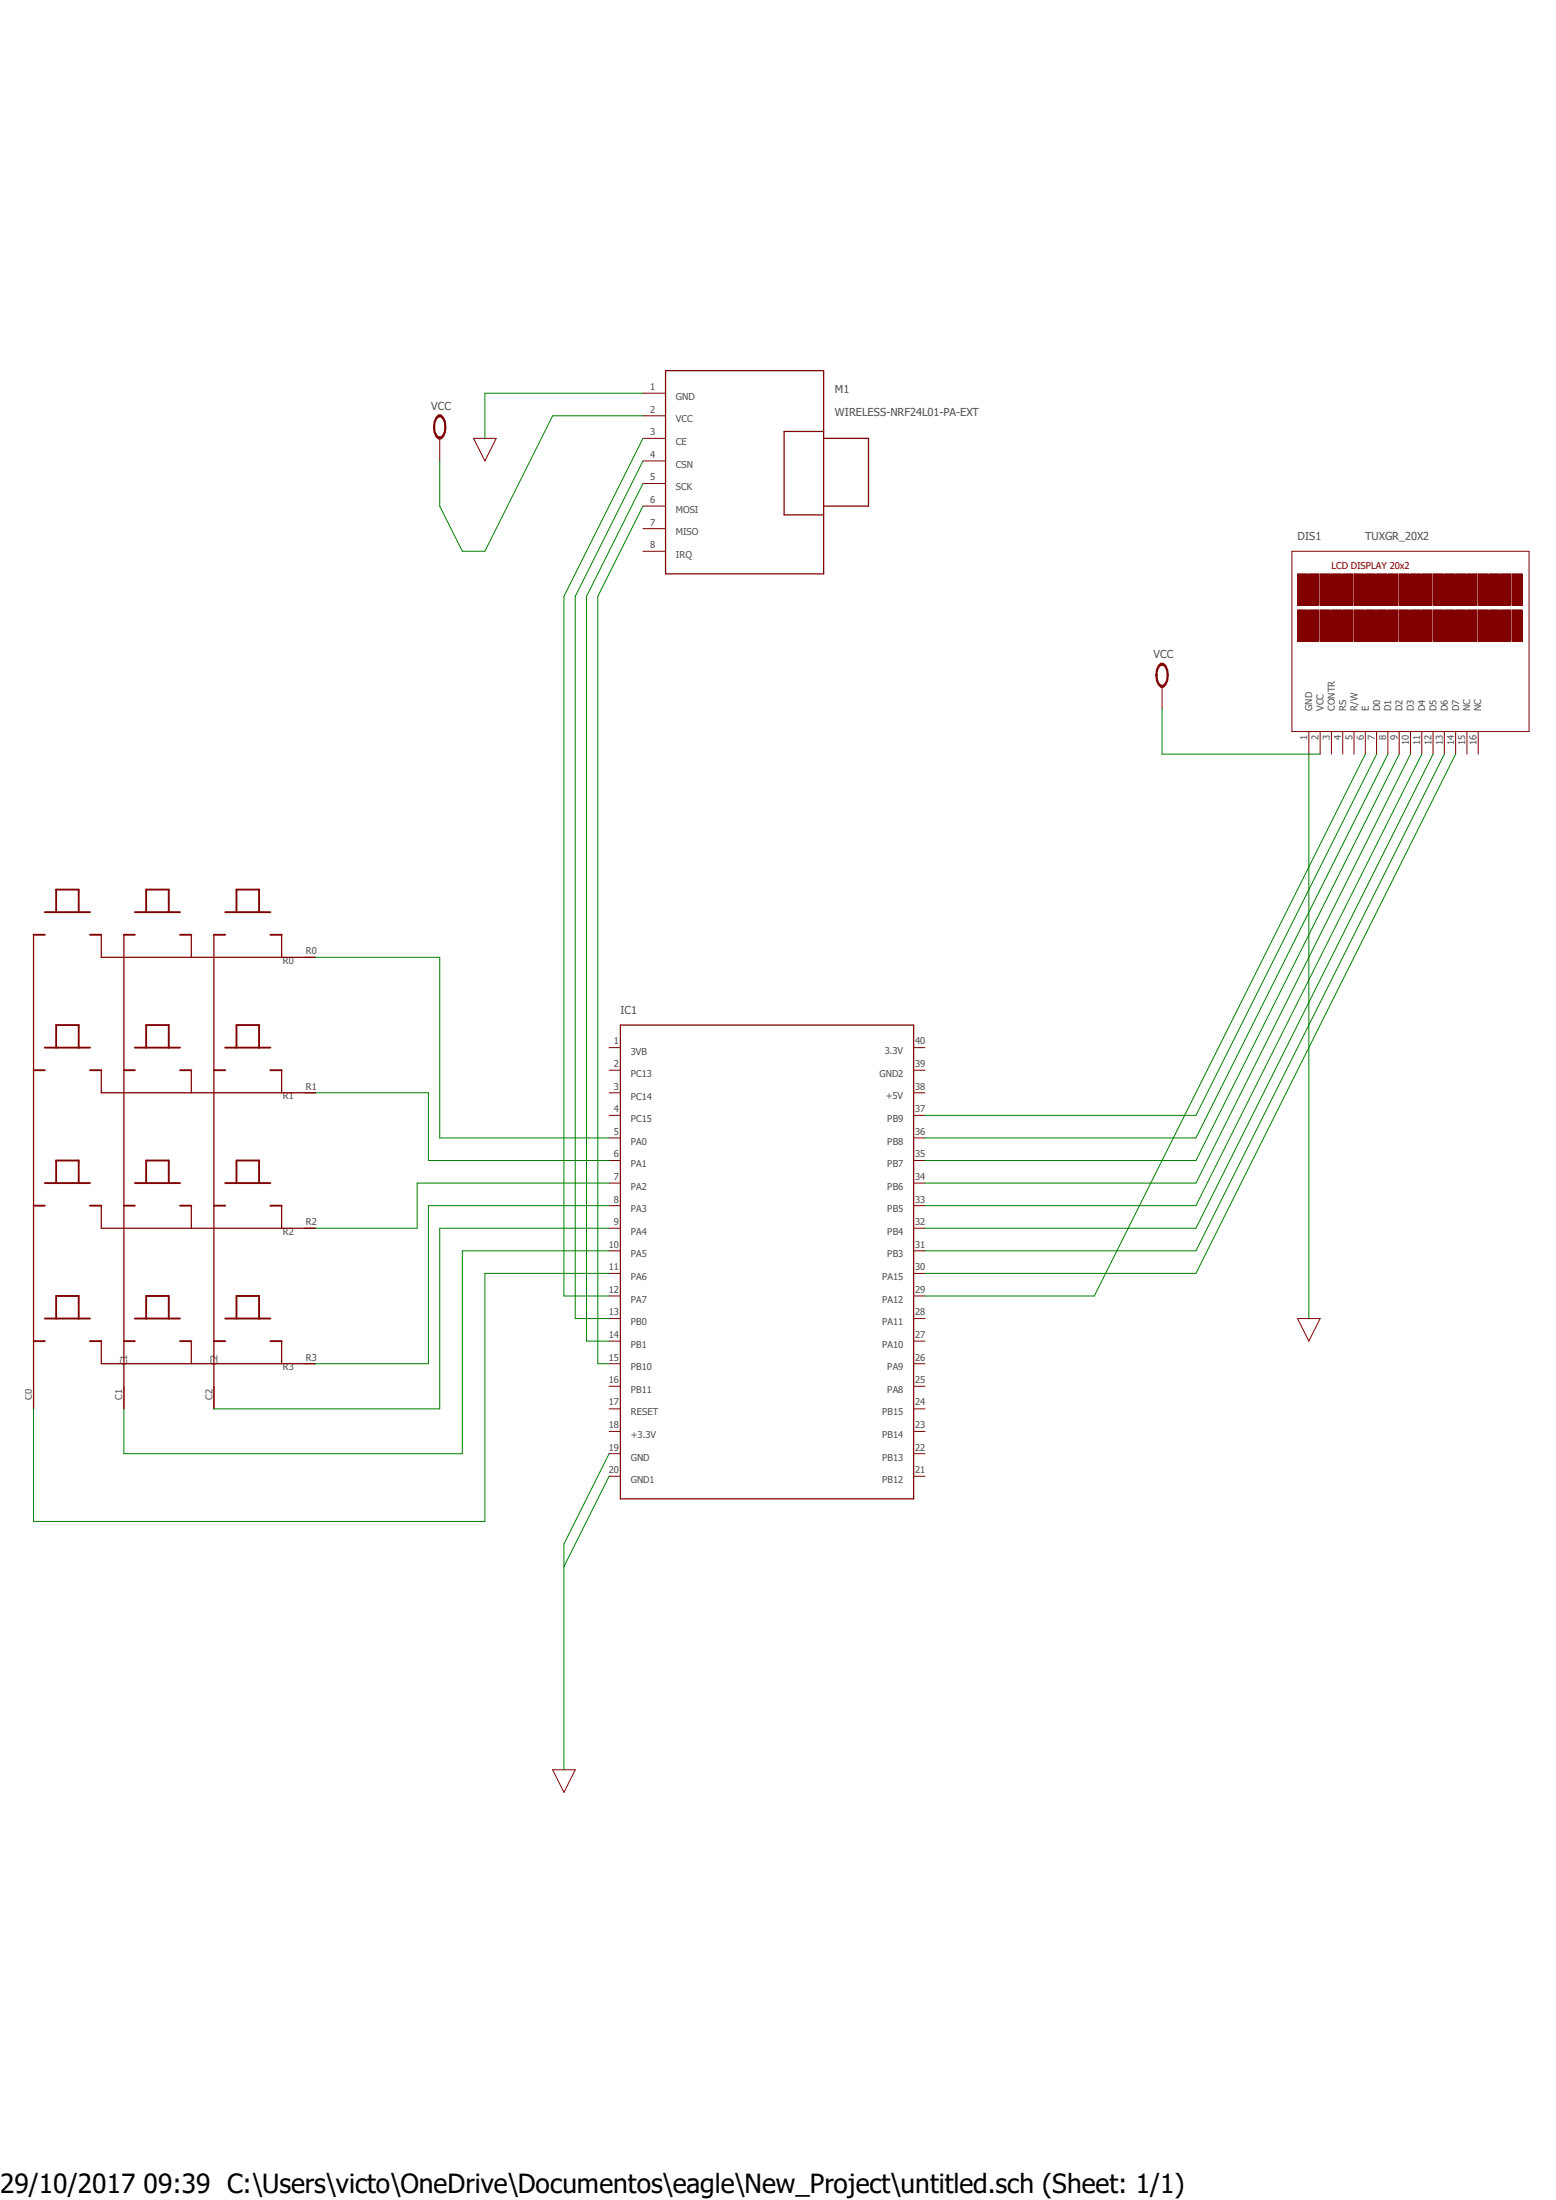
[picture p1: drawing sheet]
<svg xmlns="http://www.w3.org/2000/svg" width="210mm" height="297mm" viewBox="0 0 210 297" stroke-linecap="round" stroke-linejoin="round" font-family="sans-serif">
<path d="M3.4 49.9l203.1 192.2M206.5 49.9l-203.1 192.2" fill="none" stroke="#fff" stroke-width=".13"/>
<g fill="none" stroke="#800000" stroke-width=".17">
<path d="M89.8 50h21.4v27.5h-21.4zM111.2 59.2h6v9.1h-6M111.2 58.3h-5.4v11.2h5.4M4.5 126.2v64M13.7 126.2v3h28.9M16.7 126.2v64M25.8 126.2v3M28.9 126.2v64M38 126.2v3M83.7 138.4h39.6v64h-39.6zM13.7 144.5v3h28.9M25.8 144.5v3"/>
<path d="M38 144.5v3M13.7 162.8v3h28.9M25.8 162.8v3M38 162.8v3M13.7 181.1v3h28.9M25.8 181.1v3M38 181.1v3"/>
</g>
<g fill="none" stroke="#800000" stroke-width=".13">
<path d="M86.8 53.1h3M86.8 56.1h3M86.8 59.2h3M86.8 62.2h3M86.8 65.3h3M86.8 68.3h3M86.8 71.4h3M86.8 74.4h3M174.4 74.4h32v24.4h-32zM41.1 129.2h1.5M41.1 147.5h1.5M82.2 159.7h1.5"/>
<path d="M82.2 156.7h1.5M82.2 153.6h1.5M82.2 150.6h1.5M82.2 147.5h1.5M82.2 144.5h1.5M82.2 141.4h1.5M123.3 159.7h1.5M123.3 156.7h1.5M123.3 153.6h1.5M123.3 150.6h1.5M123.3 147.5h1.5M123.3 144.5h1.5"/>
<path d="M123.3 141.4h1.5M41.1 165.8h1.5M82.2 178h1.5M82.2 175h1.5M82.2 171.9h1.5M82.2 162.8h1.5M82.2 165.8h1.5M82.2 168.9h1.5M123.3 178h1.5M123.3 175h1.5M123.3 171.9h1.5M123.3 162.8h1.5"/>
<path d="M123.3 165.8h1.5M123.3 168.9h1.5M4.5 187.2v3M16.7 187.2v3M28.9 187.2v3M41.1 184.1h1.5M82.2 184.1h1.5M82.2 181.1h1.5M82.2 187.2h1.5M82.2 190.2h1.5M82.2 193.3h1.5M82.2 196.3h1.5"/>
<path d="M82.2 199.3h1.5M123.3 184.1h1.5M123.3 181.1h1.5M123.3 187.2h1.5M123.3 190.2h1.5M123.3 193.3h1.5M123.3 196.3h1.5M123.3 199.3h1.5"/>
</g>
<g fill="none" stroke="#800000" stroke-width=".25">
<path d="M4.5 126.2h1.6M6.1 123.1h6M7.6 123.1v-3h3v3M12.1 126.2h1.6M16.7 126.2h1.5M18.2 123.1h6.1M19.7 123.1v-3h3.1v3M24.3 126.2h1.5M28.9 126.2h1.5M30.4 123.1h6.1M31.9 123.1v-3h3.1v3M36.5 126.2h1.5"/>
<path d="M4.5 144.5h1.6M6.1 141.4h6M6.1 159.7h6M7.6 141.4v-3h3v3M7.6 159.7v-3h3v3M12.1 144.5h1.6M16.7 144.5h1.5M18.2 141.4h6.1M18.2 159.7h6.1M19.7 141.4v-3h3.1v3M19.7 159.7v-3h3.1v3M24.3 144.5h1.5"/>
<path d="M28.9 144.5h1.5M30.4 141.4h6.1M30.4 159.7h6.1M31.9 141.4v-3h3.1v3M31.9 159.7v-3h3.1v3M36.5 144.5h1.5M4.5 162.8h1.6M6.1 178h6M7.6 178v-3h3v3M12.1 162.8h1.6M16.7 162.8h1.5M18.2 178h6.1"/>
<path d="M19.7 178v-3h3.1v3M24.3 162.8h1.5M28.9 162.8h1.5M30.4 178h6.1M31.9 178v-3h3.1v3M36.5 162.8h1.5M4.5 181.1h1.6M12.1 181.1h1.6M16.7 181.1h1.5M24.3 181.1h1.5M28.9 181.1h1.5M36.5 181.1h1.5"/>
</g>
<path d="M175.1 77.5h1.4v4.2h-1.4z" fill-rule="evenodd" fill="#800000"/>
<path d="M175.1 77.5h1.4v4.2h-1.4z" fill="none" stroke="#800000" stroke-width=".13"/>
<path d="M175.1 82.3h1.4v4.3h-1.4z" fill-rule="evenodd" fill="#800000"/>
<path d="M175.1 82.3h1.4v4.3h-1.4z" fill="none" stroke="#800000" stroke-width=".13"/>
<path d="M176.7 77.5h1.3v4.2h-1.3z" fill-rule="evenodd" fill="#800000"/>
<path d="M176.7 77.5h1.3v4.2h-1.3z" fill="none" stroke="#800000" stroke-width=".13"/>
<path d="M176.7 82.3h1.3v4.3h-1.3z" fill-rule="evenodd" fill="#800000"/>
<path d="M176.7 82.3h1.3v4.3h-1.3z" fill="none" stroke="#800000" stroke-width=".13"/>
<path d="M178.2 77.5h1.3v4.2h-1.3z" fill-rule="evenodd" fill="#800000"/>
<path d="M178.2 77.5h1.3v4.2h-1.3z" fill="none" stroke="#800000" stroke-width=".13"/>
<path d="M178.2 82.3h1.3v4.3h-1.3z" fill-rule="evenodd" fill="#800000"/>
<path d="M178.2 82.3h1.3v4.3h-1.3z" fill="none" stroke="#800000" stroke-width=".13"/>
<path d="M179.7 77.5h1.4v4.2h-1.4z" fill-rule="evenodd" fill="#800000"/>
<path d="M179.7 77.5h1.4v4.2h-1.4z" fill="none" stroke="#800000" stroke-width=".13"/>
<path d="M179.7 82.3h1.4v4.3h-1.4z" fill-rule="evenodd" fill="#800000"/>
<path d="M179.7 82.3h1.4v4.3h-1.4z" fill="none" stroke="#800000" stroke-width=".13"/>
<path d="M181.2 77.5h1.4v4.2h-1.4z" fill-rule="evenodd" fill="#800000"/>
<path d="M181.2 77.5h1.4v4.2h-1.4z" fill="none" stroke="#800000" stroke-width=".13"/>
<path d="M181.2 82.3h1.4v4.3h-1.4z" fill-rule="evenodd" fill="#800000"/>
<path d="M181.2 82.3h1.4v4.3h-1.4z" fill="none" stroke="#800000" stroke-width=".13"/>
<path d="M182.8 77.5h1.3v4.2h-1.3z" fill-rule="evenodd" fill="#800000"/>
<path d="M182.8 77.5h1.3v4.2h-1.3z" fill="none" stroke="#800000" stroke-width=".13"/>
<path d="M182.8 82.3h1.3v4.3h-1.3z" fill-rule="evenodd" fill="#800000"/>
<path d="M182.8 82.3h1.3v4.3h-1.3z" fill="none" stroke="#800000" stroke-width=".13"/>
<path d="M184.3 77.5h1.3v4.2h-1.3z" fill-rule="evenodd" fill="#800000"/>
<path d="M184.3 77.5h1.3v4.2h-1.3z" fill="none" stroke="#800000" stroke-width=".13"/>
<path d="M184.3 82.3h1.3v4.3h-1.3z" fill-rule="evenodd" fill="#800000"/>
<path d="M184.3 82.3h1.3v4.3h-1.3z" fill="none" stroke="#800000" stroke-width=".13"/>
<path d="M185.8 77.5h1.4v4.2h-1.4z" fill-rule="evenodd" fill="#800000"/>
<path d="M185.8 77.5h1.4v4.2h-1.4z" fill="none" stroke="#800000" stroke-width=".13"/>
<path d="M185.8 82.3h1.4v4.3h-1.4z" fill-rule="evenodd" fill="#800000"/>
<path d="M185.8 82.3h1.4v4.3h-1.4z" fill="none" stroke="#800000" stroke-width=".13"/>
<path d="M187.3 77.5h1.4v4.2h-1.4z" fill-rule="evenodd" fill="#800000"/>
<path d="M187.3 77.5h1.4v4.2h-1.4z" fill="none" stroke="#800000" stroke-width=".13"/>
<path d="M187.3 82.3h1.4v4.3h-1.4z" fill-rule="evenodd" fill="#800000"/>
<path d="M187.3 82.3h1.4v4.3h-1.4z" fill="none" stroke="#800000" stroke-width=".13"/>
<path d="M188.8 77.5h1.4v4.2h-1.4z" fill-rule="evenodd" fill="#800000"/>
<path d="M188.8 77.5h1.4v4.2h-1.4z" fill="none" stroke="#800000" stroke-width=".13"/>
<path d="M188.8 82.3h1.4v4.3h-1.4z" fill-rule="evenodd" fill="#800000"/>
<path d="M188.8 82.3h1.4v4.3h-1.4z" fill="none" stroke="#800000" stroke-width=".13"/>
<path d="M190.4 77.5h1.3v4.2h-1.3z" fill-rule="evenodd" fill="#800000"/>
<path d="M190.4 77.5h1.3v4.2h-1.3z" fill="none" stroke="#800000" stroke-width=".13"/>
<path d="M190.4 82.3h1.3v4.3h-1.3z" fill-rule="evenodd" fill="#800000"/>
<path d="M190.4 82.3h1.3v4.3h-1.3z" fill="none" stroke="#800000" stroke-width=".13"/>
<path d="M191.9 77.5h1.4v4.2h-1.4z" fill-rule="evenodd" fill="#800000"/>
<path d="M191.9 77.5h1.4v4.2h-1.4z" fill="none" stroke="#800000" stroke-width=".13"/>
<path d="M191.9 82.3h1.4v4.3h-1.4z" fill-rule="evenodd" fill="#800000"/>
<path d="M191.9 82.3h1.4v4.3h-1.4z" fill="none" stroke="#800000" stroke-width=".13"/>
<path d="M193.4 77.5h1.4v4.2h-1.4z" fill-rule="evenodd" fill="#800000"/>
<path d="M193.4 77.5h1.4v4.2h-1.4z" fill="none" stroke="#800000" stroke-width=".13"/>
<path d="M193.4 82.3h1.4v4.3h-1.4z" fill-rule="evenodd" fill="#800000"/>
<path d="M193.4 82.3h1.4v4.3h-1.4z" fill="none" stroke="#800000" stroke-width=".13"/>
<path d="M194.9 77.5h1.4v4.2h-1.4z" fill-rule="evenodd" fill="#800000"/>
<path d="M194.9 77.5h1.4v4.2h-1.4z" fill="none" stroke="#800000" stroke-width=".13"/>
<path d="M194.9 82.3h1.4v4.3h-1.4z" fill-rule="evenodd" fill="#800000"/>
<path d="M194.9 82.3h1.4v4.3h-1.4z" fill="none" stroke="#800000" stroke-width=".13"/>
<path d="M196.5 77.5h1.3v4.2h-1.3z" fill-rule="evenodd" fill="#800000"/>
<path d="M196.5 77.5h1.3v4.2h-1.3z" fill="none" stroke="#800000" stroke-width=".13"/>
<path d="M196.5 82.3h1.3v4.3h-1.3z" fill-rule="evenodd" fill="#800000"/>
<path d="M196.5 82.3h1.3v4.3h-1.3z" fill="none" stroke="#800000" stroke-width=".13"/>
<path d="M198 77.5h1.3v4.2h-1.3z" fill-rule="evenodd" fill="#800000"/>
<path d="M198 77.5h1.3v4.2h-1.3z" fill="none" stroke="#800000" stroke-width=".13"/>
<path d="M198 82.3h1.3v4.3h-1.3z" fill-rule="evenodd" fill="#800000"/>
<path d="M198 82.3h1.3v4.3h-1.3z" fill="none" stroke="#800000" stroke-width=".13"/>
<path d="M199.5 77.5h1.4v4.2h-1.4z" fill-rule="evenodd" fill="#800000"/>
<path d="M199.5 77.5h1.4v4.2h-1.4z" fill="none" stroke="#800000" stroke-width=".13"/>
<path d="M199.5 82.3h1.4v4.3h-1.4z" fill-rule="evenodd" fill="#800000"/>
<path d="M199.5 82.3h1.4v4.3h-1.4z" fill="none" stroke="#800000" stroke-width=".13"/>
<path d="M201 77.5h1.4v4.2h-1.4z" fill-rule="evenodd" fill="#800000"/>
<path d="M201 77.5h1.4v4.2h-1.4z" fill="none" stroke="#800000" stroke-width=".13"/>
<path d="M201 82.3h1.4v4.3h-1.4z" fill-rule="evenodd" fill="#800000"/>
<path d="M201 82.3h1.4v4.3h-1.4z" fill="none" stroke="#800000" stroke-width=".13"/>
<path d="M202.6 77.5h1.3v4.2h-1.3z" fill-rule="evenodd" fill="#800000"/>
<path d="M202.6 77.5h1.3v4.2h-1.3z" fill="none" stroke="#800000" stroke-width=".13"/>
<path d="M202.6 82.3h1.3v4.3h-1.3z" fill-rule="evenodd" fill="#800000"/>
<path d="M202.6 82.3h1.3v4.3h-1.3z" fill="none" stroke="#800000" stroke-width=".13"/>
<path d="M204.1 77.5h1.3v4.2h-1.3z" fill-rule="evenodd" fill="#800000"/>
<path d="M204.1 77.5h1.3v4.2h-1.3z" fill="none" stroke="#800000" stroke-width=".13"/>
<path d="M204.1 82.3h1.3v4.3h-1.3z" fill-rule="evenodd" fill="#800000"/>
<g fill="none" stroke="#800000" stroke-width=".13">
<path d="M63.9 59.2h3.1l-1.6 3zM176.7 98.8v3M178.2 98.8v3M179.7 98.8v3M181.2 98.8v3M182.8 98.8v3M184.3 98.8v3M185.8 98.8v3M187.3 98.8v3M188.8 98.8v3M190.4 98.8v3M191.9 98.8v3"/>
<path d="M193.4 98.8v3M194.9 98.8v3M196.5 98.8v3M198 98.8v3M199.5 98.8v3M204.1 82.3h1.3v4.3h-1.3zM175.1 178h3.1l-1.5 3.1zM74.6 238.9h3l-1.5 3.1z"/>
</g>
<path d="M58.8 56.3l.4-.3h.3a2.34 2.34 0 0 1 .4 3l-.4 .3h-.3l-.4-.3-.2-.6-.1-.7h.2v-.6l.2-.5 .3-.3h.3a2 2 0 0 1 0 2.7h-.3l-.3-.3-.2-.4v-.6h-.2l.1-.8z" fill-rule="evenodd" fill="#800000"/>
<path d="M58.8 56.3l.4-.3h.3a2.34 2.34 0 0 1 .4 3l-.4 .3h-.3l-.4-.3-.2-.6-.1-.7h.2v-.6l.2-.5 .3-.3h.3a2 2 0 0 1 0 2.7h-.3l-.3-.3-.2-.4v-.6h-.2l.1-.8zM59.4 59.2v3" fill="none" stroke="#800000" stroke-width=".13"/>
<path d="M156.3 89.8l.4-.3h.3a2.25 2.25 0 0 1 .4 3l-.4 .3h-.3l-.4-.3-.2-.6-.1-.8h.2v-.5l.2-.5 .3-.3h.3a2 2 0 0 1 0 2.7h-.3l-.3-.3-.2-.5v-.6h-.2l.1-.7z" fill-rule="evenodd" fill="#800000"/>
<path d="M156.3 89.8l.4-.3h.3a2.25 2.25 0 0 1 .4 3l-.4 .3h-.3l-.4-.3-.2-.6-.1-.8h.2v-.5l.2-.5 .3-.3h.3a2 2 0 0 1 0 2.7h-.3l-.3-.3-.2-.5v-.6h-.2l.1-.7zM156.8 92.7v3" fill="none" stroke="#800000" stroke-width=".13"/>
<g fill="none" stroke="#008000" stroke-width=".13">
<path d="M86.8 56.1h-12.2l-9.2 18.3h-3l-3-6.1v-6.1M86.8 53.1h-21.4v6.1M86.8 59.2l-10.7 21.3v94.5h6.1M86.8 68.3l-6.1 12.2v103.6h1.5M86.8 62.2l-9.2 18.3v97.5h4.6M86.8 65.3l-7.6 15.2v100.6h3M156.8 95.7v6.1h21.4M176.7 101.8v76.2M184.3 101.8l-36.6 73.2h-22.9M185.8 101.8l-24.4 48.8h-36.6M187.3 101.8l-25.9 51.8h-36.6M188.8 101.8l-27.4 54.9h-36.6"/>
<path d="M190.4 101.8l-29 57.9h-36.6M191.9 101.8l-30.5 61h-36.6M193.4 101.8l-32 64h-36.6M194.9 101.8l-33.5 67.1h-36.6M196.5 101.8l-35.1 70.1h-36.6M42.6 129.2h16.8v24.4h22.8M42.6 147.5h15.2v9.2h24.4M82.2 159.7h-25.9v6.1h-13.7M82.2 165.8h-22.8v24.4h-30.5M82.2 162.8h-24.4v21.3h-15.2M82.2 168.9h-19.8v27.4h-45.7v-6.1M82.2 171.9h-16.8v33.5h-60.9v-15.2"/>
<path d="M82.2 196.3l-6.1 12.1v30.5M82.2 199.3l-6.1 12.2"/>
</g>
<text font-size="3.6" x="0" y="296">29/10/2017 09:39 C:\Users\victo\OneDrive\Documentos\eagle\New_Project\untitled.sch (Sheet: 1/1)</text>
<g font-size="1.5" fill="#505050">
<text x="112.7" y="53.1">M1</text>
<text x="58.2" y="55.4">VCC</text>
<text x="112.7" y="56.1">WIRELESS-NRF24L01-PA-EXT</text>
<text x="175.1" y="72.9">DIS1</text>
<text x="184.3" y="72.9">TUXGR_20X2</text>
<text x="155.7" y="88.9">VCC</text>
<text x="83.7" y="136.9">IC1</text>
</g>
<g font-size="1.3" fill="#505050">
<text x="87.8" y="52.7">1</text>
<text x="91.2" y="54">GND</text>
<text x="87.8" y="55.7">2</text>
<text x="87.8" y="58.8">3</text>
<text x="91.2" y="57">VCC</text>
<text x="87.8" y="61.8">4</text>
<text x="87.8" y="64.9">5</text>
<text x="91.2" y="60.1">CE</text>
<text x="91.2" y="63.1">CSN</text>
<text x="87.8" y="67.9">6</text>
<text x="87.8" y="71">7</text>
<text x="91.2" y="66.2">SCK</text>
<text x="91.2" y="69.2">MOSI</text>
<text x="87.8" y="74">8</text>
<text x="91.2" y="72.3">MISO</text>
<text x="91.2" y="75.3">IRQ</text>
<text x="177.1" y="96" transform="rotate(-90 177.1 96)">GND</text>
<text x="178.6" y="96" transform="rotate(-90 178.6 96)">VCC</text>
<text x="180.2" y="96" transform="rotate(-90 180.2 96)">CONTR</text>
<text x="181.7" y="96" transform="rotate(-90 181.7 96)">RS</text>
<text x="183.2" y="96" transform="rotate(-90 183.2 96)">R/W</text>
<text x="184.7" y="96" transform="rotate(-90 184.7 96)">E</text>
<text x="186.3" y="96" transform="rotate(-90 186.3 96)">D0</text>
<text x="187.8" y="96" transform="rotate(-90 187.8 96)">D1</text>
<text x="189.3" y="96" transform="rotate(-90 189.3 96)">D2</text>
<text x="190.8" y="96" transform="rotate(-90 190.8 96)">D3</text>
<text x="192.4" y="96" transform="rotate(-90 192.4 96)">D4</text>
<text x="193.9" y="96" transform="rotate(-90 193.9 96)">D5</text>
<text x="195.4" y="96" transform="rotate(-90 195.4 96)">D6</text>
<text x="196.9" y="96" transform="rotate(-90 196.9 96)">D7</text>
<text x="198.4" y="96" transform="rotate(-90 198.4 96)">NC</text>
<text x="199.9" y="96" transform="rotate(-90 199.9 96)">NC</text>
<text x="176.4" y="99.9" transform="rotate(-90 176.4 99.9)">1</text>
<text x="178" y="99.9" transform="rotate(-90 178 99.9)">2</text>
<text x="179.5" y="99.9" transform="rotate(-90 179.5 99.9)">3</text>
<text x="181" y="99.9" transform="rotate(-90 181 99.9)">4</text>
<text x="182.5" y="99.9" transform="rotate(-90 182.5 99.9)">5</text>
<text x="184.1" y="99.9" transform="rotate(-90 184.1 99.9)">6</text>
<text x="185.6" y="99.9" transform="rotate(-90 185.6 99.9)">7</text>
<text x="187.1" y="99.9" transform="rotate(-90 187.1 99.9)">8</text>
<text x="188.6" y="99.9" transform="rotate(-90 188.6 99.9)">9</text>
<text x="190.2" y="100.5" transform="rotate(-90 190.2 100.5)">10</text>
<text x="191.7" y="100.5" transform="rotate(-90 191.7 100.5)">11</text>
<text x="193.2" y="100.5" transform="rotate(-90 193.2 100.5)">12</text>
<text x="194.7" y="100.5" transform="rotate(-90 194.7 100.5)">13</text>
<text x="196.3" y="100.5" transform="rotate(-90 196.3 100.5)">14</text>
<text x="197.8" y="100.5" transform="rotate(-90 197.8 100.5)">15</text>
<text x="199.3" y="100.5" transform="rotate(-90 199.3 100.5)">16</text>
<text x="38.2" y="130.2">R0</text>
<text x="41.3" y="128.8">R0</text>
<text x="82.8" y="141">1</text>
<text x="85.1" y="142.4">3VB</text>
<text x="119.4" y="142.3">3.3V</text>
<text x="123.5" y="141">40</text>
<text x="38.2" y="148.4">R1</text>
<text x="41.3" y="147.1">R1</text>
<text x="82.8" y="144.1">2</text>
<text x="82.8" y="147.1">3</text>
<text x="85.1" y="145.4">PC13</text>
<text x="85.1" y="148.5">PC14</text>
<text x="118.7" y="145.4">GND2</text>
<text x="119.5" y="148.4">+5V</text>
<text x="123.5" y="147.1">38</text>
<text x="123.5" y="144.1">39</text>
<text x="82.8" y="150.2">4</text>
<text x="82.8" y="153.2">5</text>
<text x="85.1" y="151.5">PC15</text>
<text x="85.1" y="154.5">PA0</text>
<text x="119.8" y="154.5">PB8</text>
<text x="119.8" y="151.5">PB9</text>
<text x="123.5" y="153.2">36</text>
<text x="123.5" y="150.2">37</text>
<text x="82.8" y="156.3">6</text>
<text x="82.8" y="159.3">7</text>
<text x="85.1" y="157.6">PA1</text>
<text x="85.1" y="160.6">PA2</text>
<text x="119.8" y="160.6">PB6</text>
<text x="119.8" y="157.6">PB7</text>
<text x="123.5" y="159.3">34</text>
<text x="123.5" y="156.3">35</text>
<text x="38.2" y="166.7">R2</text>
<text x="41.3" y="165.4">R2</text>
<text x="82.8" y="162.3">8</text>
<text x="82.8" y="165.4">9</text>
<text x="85.1" y="163.7">PA3</text>
<text x="85.1" y="166.7">PA4</text>
<text x="119.8" y="163.7">PB5</text>
<text x="119.8" y="166.7">PB4</text>
<text x="123.5" y="162.3">33</text>
<text x="123.5" y="165.4">32</text>
<text x="82.2" y="171.5">11</text>
<text x="82.2" y="168.4">10</text>
<text x="85.1" y="172.8">PA6</text>
<text x="85.1" y="169.8">PA5</text>
<text x="119.1" y="172.8">PA15</text>
<text x="119.8" y="169.8">PB3</text>
<text x="123.5" y="171.5">30</text>
<text x="123.5" y="168.4">31</text>
<text x="82.2" y="174.5">12</text>
<text x="82.2" y="177.6">13</text>
<text x="85.1" y="175.9">PA7</text>
<text x="85.1" y="178.9">PB0</text>
<text x="119.1" y="178.9">PA11</text>
<text x="119.1" y="175.9">PA12</text>
<text x="123.5" y="177.6">28</text>
<text x="123.5" y="174.5">29</text>
<text x="17.1" y="184.3" transform="rotate(-90 17.1 184.3)">C1</text>
<text x="29.3" y="184.3" transform="rotate(-90 29.3 184.3)">C2</text>
<text x="38.2" y="185">R3</text>
<text x="41.3" y="183.7">R3</text>
<text x="82.2" y="180.6">14</text>
<text x="82.2" y="183.7">15</text>
<text x="85.1" y="181.9">PB1</text>
<text x="85.1" y="185">PB10</text>
<text x="119.1" y="181.9">PA10</text>
<text x="119.8" y="185">PA9</text>
<text x="123.5" y="183.7">26</text>
<text x="123.5" y="180.6">27</text>
<text x="4.3" y="189" transform="rotate(-90 4.3 189)">C0</text>
<text x="16.5" y="189" transform="rotate(-90 16.5 189)">C1</text>
<text x="28.7" y="189" transform="rotate(-90 28.7 189)">C2</text>
<text x="82.2" y="186.7">16</text>
<text x="82.2" y="189.7">17</text>
<text x="85.1" y="188">PB11</text>
<text x="85.1" y="191.1">RESET</text>
<text x="119.1" y="191.1">PB15</text>
<text x="119.8" y="188">PA8</text>
<text x="123.5" y="189.7">24</text>
<text x="123.5" y="186.7">25</text>
<text x="82.2" y="192.8">18</text>
<text x="82.2" y="195.8">19</text>
<text x="85.1" y="194.1">+3.3V</text>
<text x="85.1" y="197.2">GND</text>
<text x="119.1" y="197.2">PB13</text>
<text x="119.1" y="194.1">PB14</text>
<text x="123.5" y="195.8">22</text>
<text x="123.5" y="192.8">23</text>
<text x="82.2" y="198.9">20</text>
<text x="85.1" y="200.2">GND1</text>
<text x="119.1" y="200.2">PB12</text>
<text x="123.5" y="198.9">21</text>
</g>
<text font-size="1.3" fill="#800000" x="179.7" y="76.8">LCD DISPLAY 20x2</text>
</svg>
